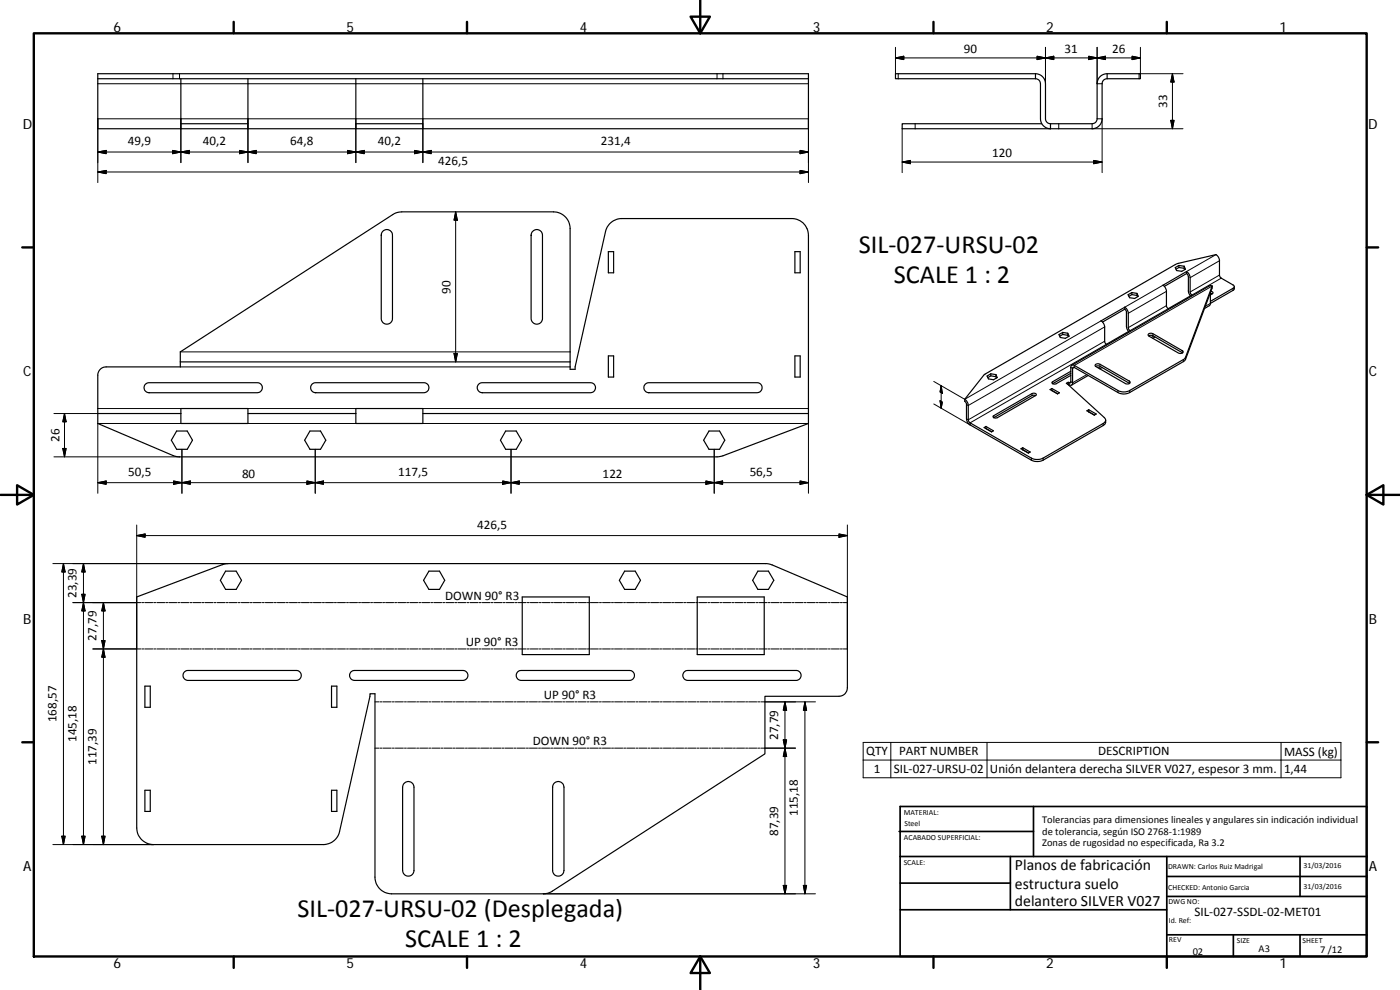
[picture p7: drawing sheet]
<svg xmlns="http://www.w3.org/2000/svg" width="420mm" height="297mm" viewBox="0 0 420 297" stroke-linecap="round" stroke-linejoin="round" font-family="sans-serif">
<g fill="none" stroke="#000" stroke-width=".36">
<path d="M29.3 23.6h213.3M29.3 23.6v-1.5h213.3v1.5M29.3 23.6v15h213.3v-15M54.3 37.1h20.1M54.3 23.6v15M74.4 23.6v15M106.8 23.6v15M106.8 37.1h20.1M126.9 23.6v15M310.8 22.1h-42.1v1.5h42.1M310.8 22.1a3 3 0 0 1 3 3v10.5a1.48 1.48 0 0 0 1.5 1.5M310.8 22.1v1.5"/>
<path d="M310.8 23.6a1.48 1.48 0 0 1 1.5 1.5v10.5a3 3 0 0 0 3 3M312.6 37.1h-41.8v1.5h44.5M332.3 22.1a3 3 0 0 0-3 3v10.5a1.48 1.48 0 0 1-1.5 1.5h-12.5v1.5M332.3 23.6a1.45 1.45 0 0 0-1.5 1.5v10.5a3 3 0 0 1-3 3h-12.5M332.3 22.1h10v1.5h-10M332.3 22.1v1.5M115.1 69.2a1.7 1.7 0 0 1 1.8-.1 1.7 1.7 0 0 1 .9 1.5v25a1.68 1.68 0 0 1-1.7 1.7 1.68 1.68 0 0 1-1.7-1.7v-25l.1-.6zM160.1 69.2a1.7 1.7 0 0 1 1.8-.1 1.7 1.7 0 0 1 .9 1.5v25a1.7 1.7 0 0 1-1.7 1.7 1.7 1.7 0 0 1-1.7-1.7v-25l.2-.9zM182.6 75.5h1.6v6.4h-1.6zM238.6 75.5h1.5v6.4h-1.5zM353.8 79.7l1.6 .2M353.8 79.7v.6"/>
<path d="M353.8 79.7l-1.1 .6 .4 .9 1.6 .2 1.1-.6-.4-.9M355.4 79.9v.6M318.9 99.7l1.6 .3M318.9 99.7v.7M318.9 99.7l-1.1 .7 .4 .9 1.5 .2 1.2-.6-.4-.9M320.5 100v.6M330.4 96.3l7.2-4.1a2.37 2.37 0 0 1 1 1.8v4.3l.5 .9-7.1 4.1-.5-.7v-4.5a2.47 2.47 0 0 0-1.1-1.8zM337.6 92.8l-6.7 3.8M337.6 92.2v.6M337.6 92.8l.5 .7v5l.6 1M338.8 88.9l.9-.5 1.5 .2 .2 .4M339.7 87.8l1.5 .2"/>
<path d="M339.7 87.8v.6M339.7 87.8l-1.2 .6 .5 .9 1.5 .3 1.1-.7-.4-.9M341.2 88v.6M349 85.6l7.1-4.1a2.4 2.4 0 0 1 1.1 1.8v4.3l.5 .9-7.1 4.1-.5-.9v-4.3a2.42 2.42 0 0 0-1.1-1.8zM352.9 80.8l.9-.5 1.6 .2 .1 .4M356.1 82.1l-6.6 3.8M356.1 82.1l.5 .9 .1 4.8 .6 1M356.1 81.5v.6M363.3 91l-.2 .6-1.6 1M363.3 88l.5 .2M363.3 90.4l6.7-3.9a.53 .53 0 0 0 .4-.5 .53 .53 0 0 0-.4-.5l-3.9-2.4-.1-4.9a2.35 2.35 0 0 0-1.1-1.8l-12.2 3-57.2 32.9-6 7.5M363.4 87.4a.42 .42 0 0 1 .6 .2 .42 .42 0 0 1-.2 .6l-.5 .3"/>
<path d="M363.8 85.8l-.8-.1-41.3 23.9M363.8 85.8v.6l-8.2 21.8-16.6 9.6a3.7 3.7 0 0 1-3.5 0l-13.4-7.6-.2 .4v4.3a.78 .78 0 0 1-.5 .7 .78 .78 0 0 1-.9-.3M363.8 85.8l-8.2 21.8-16.6 9.6a3.7 3.7 0 0 1-3.5 0l-13.1-7.6a.65 .65 0 0 0-.7 0 .65 .65 0 0 0-.3 .7l-.1 4.4-.2 .2-.5-.2M370.4 86l-.2 1-6.9 4v-3.1M43.7 115.3l1-.5h32.5a1.5 1.5 0 0 1 1.5 1.5 1.5 1.5 0 0 1-1.5 1.5h-32.5a1.51 1.51 0 0 1-1.4-.9 1.51 1.51 0 0 1 .4-1.6zM54.1 108.6h117M54.1 108.6v1.5h-22.2a2.48 2.48 0 0 0-2.6 2.5v11.5M93.7 115.3l1-.5h32.5a1.5 1.5 0 0 1 1.5 1.5 1.5 1.5 0 0 1-1.5 1.5h-32.5a1.52 1.52 0 0 1-1.4-.9 1.52 1.52 0 0 1 .4-1.6zM143.7 115.3l1-.5h32.5a1.5 1.5 0 0 1 1.5 1.5 1.5 1.5 0 0 1-1.5 1.5h-32.5a1.52 1.52 0 0 1-1.3-.9 1.52 1.52 0 0 1 .3-1.6zM171.1 108.6v2.2h1.5v-.7l9.1-40.6a5 5 0 0 1 4.9-3.9h51a5 5 0 0 1 5 5v53.5M171.1 108.6v-40a5 5 0 0 0-5-5h-45.5l-1.9 .3-64.6 41.7v3M182.6 106.8h1.6v6.3h-1.6z"/>
<path d="M193.7 115.3l1-.5h32.5a1.5 1.5 0 0 1 1.5 1.5 1.5 1.5 0 0 1-1.5 1.5h-32.5a1.51 1.51 0 0 1-1.4-.9 1.51 1.51 0 0 1 .4-1.6zM238.6 106.8h1.5v6.3h-1.5zM289.5 119.8v.6l.6 .8v4.4a2.4 2.4 0 0 0 1 1.9l18.4 10.6 2 .4 1.5-.4 18.1-10.4 .5-.5 .2-1.2M296.4 113.3l1-.5 1.5 .2 .2 .4M297.4 112.2l1.5 .2M297.4 112.2v.6M297.4 112.2l-1.2 .6 .4 .9 1.6 .2 1.1-.6-.4-.9M298.9 112.4v.6M310.8 118.7h-1.1l-11.5 6.6M315.1 116.9l.6-.3 2.3 1.3-.6 .3zM315.7 117.2l1.7 1M315.7 117.2h.1"/>
<path d="M315.7 116.6v.6M318 100.9l.9-.5 1.6 .2 .1 .4M320.6 114.7v.6M320.6 114.7l-.6 .3 11.4 10.3a1.01 1.01 0 0 1 .4 1 1.01 1.01 0 0 1-.7 .8l-18.1 10.4-.8 .3h-1.5l-1.2-.3-18.4-10.6-.5-.9v-4.3a2.38 2.38 0 0 0-1.1-1.9M321.4 112l-5.5 3.1M321.4 111.4l-5.5 3.1a.39 .39 0 0 0-.2 .5 .39 .39 0 0 0 .6 .2h.5l4.6-2.6M326.6 112.6l-5 2.9M328.7 109.4l.8-.3 .6 .2 8.8 5.1a.58 .58 0 0 1 0 .8 .58 .58 0 0 1-.8 0l-9.2-5.2-.2-.2zM328.8 110l.5-.2 .8 .1 8.9 5.1M330.7 110.3l-.6 .4M344.7 100.2l.5-.2 .8 .1 8.8 5.1a.46 .46 0 0 1 .2 .6 .46 .46 0 0 1-.6 .2l-.8-.1-8.8-5.1-.3-.3zM344.7 100.8l.6-.2 .7 .1 8.9 5.2"/>
<path d="M346.6 101.1l-.6 .4M29.3 124.1v3l22.6 9.6 1.5 .4h161.8l1.8-.3 25.6-9.7v-3M29.3 124.1h25M53 129.3h3.2l1.6 2.8-1.6 2.7h-3.2l-1.6-2.7zM54.3 122.6h20.1v4.5h-20.1zM74.4 124.1h32.4M93 129.3h3.2l1.6 2.8-1.6 2.7h-3.2l-1.6-2.7zM106.8 122.6h20.1v4.5h-20.1zM126.9 124.1h115.7M151.8 129.3h3.1l1.6 2.8-1.6 2.7h-3.1l-1.6-2.7zM212.8 129.3h3.2l1.5 2.8-1.5 2.7h-3.2l-1.6-2.7zM295.3 128.3l.6-.3 2.2 1.3-.5 .3z"/>
<path d="M295.9 128.6l1.7 1M295.9 128.6h.1M295.9 128v.6M298.1 124.8l11.8-6.8a.55 .55 0 0 1 .8-.1 .55 .55 0 0 1 .1 .8l-11.6 6.7a.62 .62 0 0 1-.8 .1 .62 .62 0 0 1-.3-.7zM306.4 134.6l.5-.3 2.3 1.3-.5 .3zM306.9 134.3v.7M326.2 123.3l.5-.4 2.3 1.3-.6 .4zM326.7 123.5l1.8 1M326.7 122.9v.6M326.7 123.5v.1M41 179.1l25.7-9.7 1.3-.3h162.3l1.4 .4 22.6 9.6v27.3a2.51 2.51 0 0 1-2.5 2.5h-22.2v17.3l-64.2 41.4-2.3 .6h-45.6a5 5 0 0 1-5-5v-55h-1.5v.7l-9.1 40.6a5 5 0 0 1-4.9 3.9h-51a5 5 0 0 1-5-5zM67.7 171.4h3.2l1.6 2.7-1.6 2.7h-3.2l-1.6-2.7z"/>
<path d="M128.7 171.4h3.2l1.6 2.7-1.6 2.7h-3.2l-1.6-2.7zM156.7 179.1h20.2v17.3h-20.2zM187.5 171.4h3.1l1.6 2.7-1.6 2.7h-3.1l-1.6-2.7zM209.2 179.1h20.2v17.3h-20.2zM227.4 171.4h3.2l1.6 2.7-1.6 2.7h-3.2l-1.5-2.7zM43.5 205.9h1.6v6.3h-1.6zM55.4 201.6l1-.4h32.5a1.49 1.49 0 0 1 1.5 1.5 1.49 1.49 0 0 1-1.5 1.5h-32.5a1.49 1.49 0 0 1-1.4-1 1.49 1.49 0 0 1 .4-1.6zM99.5 205.9h1.6v6.3h-1.6zM105.3 201.6l1.1-.4h32.5a1.49 1.49 0 0 1 1.5 1.5 1.49 1.49 0 0 1-1.5 1.5h-32.5a1.52 1.52 0 0 1-1.4-1 1.52 1.52 0 0 1 .3-1.6zM155.4 201.6l1-.4h32.5a1.49 1.49 0 0 1 1.5 1.5 1.49 1.49 0 0 1-1.5 1.5h-32.5a1.51 1.51 0 0 1-1.4-1 1.51 1.51 0 0 1 .4-1.6zM205.3 201.6l1.1-.4h32.5a1.49 1.49 0 0 1 1.5 1.5 1.49 1.49 0 0 1-1.5 1.5h-32.5a1.52 1.52 0 0 1-1.4-1 1.52 1.52 0 0 1 .3-1.6zM43.5 237.1h1.6v6.4h-1.6z"/>
<path d="M99.5 237.1h1.6v6.4h-1.6zM121.3 235a1.71 1.71 0 0 1 1.8-.4 1.71 1.71 0 0 1 1.1 1.6v25a1.7 1.7 0 0 1-1.7 1.7 1.7 1.7 0 0 1-1.7-1.7v-25zM166.3 235a1.73 1.73 0 0 1 1.8-.4 1.73 1.73 0 0 1 1.2 1.6v25a1.7 1.7 0 0 1-1.7 1.7 1.7 1.7 0 0 1-1.7-1.7v-25z"/>
</g>
<g fill="none" stroke="#000" stroke-width=".3">
<path d="M268.7 17.4l2.5-.5v1zM268.7 14.2v7.9M311.2 16.9l2.6 .5-2.6 .5zM313.8 17.4l2.5-.5v1zM313.8 14.2v10.9M326.7 16.9l2.6 .5-2.6 .5zM329.3 14.2v10.9h1.5M329.3 17.4l2.5-.5v1zM339.8 16.9l2.5 .5-2.5 .5zM342.3 17.4h-73.6M342.3 14.2v7.9M29.3 25.1h213.3"/>
<path d="M51.9 22.1v1.5M53.9 22.1v1.5M54.3 35.6v13.2M74.4 35.6v13.2M106.8 35.6v13.2M126.9 35.6v13.2M215.2 22.1v1.5M217 22.1v1.5M269.6 22.1v1.5M270.8 38.6v13.2M274.6 37.1v1.5M317.7 37.1v1.5"/>
<path d="M327.8 37.1v1.5h27.2M329.3 35.6h1.5v16.2M351.4 36.1h1l-.5 2.5zM351.9 22.1v16.5M351.9 22.1l.5 2.5h-1zM355 22.1h-13.1v1.5M29.3 54.8v-19.2h213.3v19.2M29.3 45.6l2.6-.5v1zM29.3 51.6l2.6-.5v1zM29.3 45.6h213.3M29.3 51.6h213.3M51.8 45.1l2.5 .5-2.5 .5z"/>
<path d="M54.3 45.6l2.5-.5v1zM71.9 45.1l2.5 .5-2.5 .5zM74.4 45.6l2.5-.5v1zM104.3 45.1l2.5 .5-2.5 .5zM106.8 45.6l2.5-.5v1zM124.4 45.1l2.5 .5-2.5 .5zM126.9 45.6l2.5-.5v1zM240.1 45.1l2.5 .5-2.5 .5zM240.1 51.1l2.5 .5-2.5 .5zM270.8 48.6l2.5-.5v1zM270.8 48.6h60M328.2 48.1l2.6 .5-2.6 .5z"/>
<path d="M136.7 63.6v45M136.7 63.6l.6 2.5h-1zM364.9 76.4l-8.8 5.1M366 78.2l-8.8 5.1M330.4 96.3l-40.9 23.5-9.3-5.4M331.5 98.1l-40.9 23.6-.5-.4M349 85.6l-11.4 6.6M350.1 87.4l-11.5 6.6M350.1 91.7l-11.5 6.6M350.6 92.6l-11.5 6.6M363.3 91l-1.6 .9M363.8 85.8l-41.4 23.8v.7l-.5 .3-.5-.3"/>
<path d="M366 82.5l-8.8 5.1M366.5 83.5l-8.8 5M370 86.5v.6M54.1 105.6h117M54.1 110.1h117M136.3 106.1h1l-.6 2.5zM282.5 115.7l.3 2.3-.7-.4zM282.5 115.7v6.8M309.7 118.1v.6M315.9 114.5v.6M326.2 112.4l-4.3 2.5-.5-.3-.6 .3v.6M330.1 109.3v.6"/>
<path d="M330.3 110l-.7 .4M331.5 102.4l-40.9 23.6-.5-.4M332 103.3l-40.9 23.6v.6l-10.9-6.3M335.5 117.2v.6M338.9 114.4v.6M339 117.2v.6M346 100.1v.6M346.2 100.9l-.7 .3M354.8 105.2v.6M355.1 107.9v.6M355.8 107.2v.6M16.2 137.1h37.7"/>
<path d="M16.2 124.1h13.1M18.8 134.6h1l-.4 2.5zM19.4 124.1v13M19.4 124.1l.4 2.5h-1zM29.3 122.6h25M54.3 127.1h-25v20.9M54.6 134.8v13.2M74.4 122.6h32.4M74.4 127.1h32.4M94.6 134.8v13.2M126.9 122.6h115.7M126.9 127.1h115.7v20.9"/>
<path d="M153.4 134.8v13.2M214.3 134.8v13.2M282.1 120.2l.7 .4-.3 1.9zM298.2 124.7v.6M309.5 137.5v.6M313 137.5v.6M331.1 127.1v.6M29.3 144.8l2.6-.5v1zM29.3 144.8h213.3M41 157.5v37.2M52.1 144.3l2.5 .5-2.5 .5zM54.6 144.8l2.5-.5v1z"/>
<path d="M92.1 144.3l2.5 .5-2.5 .5zM94.6 144.8l2.5-.5v1zM150.9 144.3l2.5 .5-2.5 .5zM153.4 144.8l2.4-.5v1zM211.8 144.3l2.5 .5-2.5 .5zM214.3 144.8l2.6-.5v1zM240.1 144.3l2.5 .5-2.5 .5zM254.3 157.5v37.2h-1.2M15.9 169.1h52.6M19 169.1l.5 2.5h-.9zM19 169.1v84.3M24.5 178.3h1l-.4 2.5z"/>
<path d="M25.1 169.1l.4 2.5h-1zM25.1 169.1v84.3M41 160.7l2.5-.5v1zM41 160.7h213.3M251.8 160.2l2.5 .5-2.5 .5zM21.9 180.8h20.4M25.1 180.8l.4 2.5h-1zM27.9 194.7h14.4M30.5 192.2h1l-.5 2.5zM31 194.7l.5 2.5h-1zM31 180.8l.5 2.5h-1zM31 180.8v72.6"/>
<path d="M42.6 180.8h.5M42.6 194.7h.5M43.4 180.8h2.5M43.4 194.7h2.5M46.2 180.8h.6M46.2 194.7h.6M47.1 180.8h2.4M47.1 194.7h2.4M49.8 180.8h.6M49.8 194.7h.6M50.7 180.8h2.4M50.7 194.7h2.4"/>
<path d="M53.4 180.8h.6M53.4 194.7h.6M54.3 180.8h2.4M54.3 194.7h2.4M57 180.8h.6M57 194.7h.6M57.9 180.8h2.4M57.9 194.7h2.4M60.6 180.8h.6M60.6 194.7h.6M61.5 180.8h2.4M61.5 194.7h2.4"/>
<path d="M64.3 180.8h.5M64.3 194.7h.5M65.1 180.8h2.5M65.1 194.7h2.5M67.8 180.8h.7M67.8 194.7h.7M68.7 180.8h2.5M68.7 194.7h2.5M71.5 180.8h.6M71.5 194.7h.6M72.4 180.8h2.4M72.4 194.7h2.4"/>
<path d="M75.1 180.8h.6M75.1 194.7h.6M76 180.8h2.4M76 194.7h2.4M78.7 180.8h.6M78.7 194.7h.6M79.6 180.8h2.4M79.6 194.7h2.4M82.3 180.8h.6M82.3 194.7h.6M83.2 180.8h2.4M83.2 194.7h2.4"/>
<path d="M85.9 180.8h.6M85.9 194.7h.6M86.8 180.8h2.4M86.8 194.7h2.4M89.5 180.8h.6M89.5 194.7h.6M90.4 180.8h2.4M90.4 194.7h2.4M93.1 180.8h.7M93.1 194.7h.7M94 180.8h2.4M94 194.7h2.4"/>
<path d="M96.8 180.8h.6M96.8 194.7h.6M97.7 180.8h2.4M97.7 194.7h2.4M100.4 180.8h.6M100.4 194.7h.6M101.3 180.8h2.4M101.3 194.7h2.4M104 180.8h.6M104 194.7h.6M104.9 180.8h2.4M104.9 194.7h2.4"/>
<path d="M107.6 180.8h.6M107.6 194.7h.6M108.5 194.7h2.4M108.5 180.8h2.4M111.2 194.7h.6M111.2 180.8h.6M112.1 194.7h2.4M112.1 180.8h2.4M114.8 194.7h.6M114.8 180.8h.6M115.7 194.7h2.4M115.7 180.8h2.4"/>
<path d="M118.5 194.7h.6M118.5 180.8h.6M119.4 194.7h2.4M119.4 180.8h2.4M122.1 194.7h.6M122.1 180.8h.6M123 194.7h2.4M123 180.8h2.4M125.7 194.7h.6M125.7 180.8h.6M126.6 194.7h2.4M126.6 180.8h2.4"/>
<path d="M129.3 194.7h.6M129.3 180.8h.6M130.2 194.7h2.4M130.2 180.8h2.4M132.9 194.7h.6M132.9 180.8h.6M133.8 194.7h2.4M133.8 180.8h2.4M136.5 194.7h.6M136.5 180.8h.6M137.4 194.7h2.4M137.4 180.8h2.4"/>
<path d="M140.2 194.7h.5M140.2 180.8h.5M141 194.7h2.5M141 180.8h2.5M143.8 194.7h.6M143.8 180.8h.6M144.7 194.7h2.4M144.7 180.8h2.4M147.4 194.7h.6M147.4 180.8h.6M148.3 194.7h2.4M148.3 180.8h2.4"/>
<path d="M151 194.7h.6M151 180.8h.6M151.9 194.7h2.4M151.9 180.8h2.4M154.6 194.7h.6M154.6 180.8h.6M155.5 194.7h2.4M155.5 180.8h2.4M158.2 194.7h.6M158.2 180.8h.6M159.1 194.7h2.4M159.1 180.8h2.4"/>
<path d="M161.8 194.7h.6M161.8 180.8h.6M162.7 194.7h2.4M162.7 180.8h2.4M165.4 194.7h.7M165.4 180.8h.7M166.3 194.7h2.5M166.3 180.8h2.5M169 194.7h.7M169 180.8h.7M170 194.7h2.4M170 180.8h2.4"/>
<path d="M172.7 194.7h.6M172.7 180.8h.6M173.6 194.7h2.4M173.6 180.8h2.4M176.3 194.7h.6M176.3 180.8h.6M177.2 194.7h2.4M177.2 180.8h2.4M179.9 194.7h.6M179.9 180.8h.6M180.8 194.7h2.4M180.8 180.8h2.4"/>
<path d="M183.5 194.7h.6M183.5 180.8h.6M184.4 194.7h2.4M184.4 180.8h2.4M187.1 194.7h.6M187.1 180.8h.6M188 194.7h2.4M188 180.8h2.4M190.7 194.7h.7M190.7 180.8h.7M191.6 194.7h2.4M191.6 180.8h2.4"/>
<path d="M194.3 194.7h.7M194.3 180.8h.7M195.3 194.7h2.4M195.3 180.8h2.4M198 194.7h.6M198 180.8h.6M198.9 194.7h2.4M198.9 180.8h2.4M201.6 194.7h.6M201.6 180.8h.6M202.5 194.7h2.4M202.5 180.8h2.4"/>
<path d="M205.2 194.7h.6M205.2 180.8h.6M206.1 194.7h2.4M206.1 180.8h2.4M208.8 194.7h.6M208.8 180.8h.6M209.7 194.7h2.4M209.7 180.8h2.4M212.4 194.7h.6M212.4 180.8h.6M213.3 194.7h2.4M213.3 180.8h2.4"/>
<path d="M216 194.7h.7M216 180.8h.7M216.9 194.7h2.4M216.9 180.8h2.4M219.7 194.7h.6M219.7 180.8h.6M220.6 194.7h2.4M220.6 180.8h2.4M223.3 194.7h.6M223.3 180.8h.6M224.2 194.7h2.4M224.2 180.8h2.4"/>
<path d="M226.9 194.7h.6M226.9 180.8h.6M227.8 194.7h2.4M227.8 180.8h2.4M230.5 194.7h.6M230.5 180.8h.6M231.4 194.7h2.4M231.4 180.8h2.4M234.1 194.7h.6M234.1 180.8h.6M235 194.7h2.4M235 180.8h2.4"/>
<path d="M237.7 194.7h.6M237.7 180.8h.6M238.6 194.7h2.4M238.6 180.8h2.4M241.4 194.7h.5M241.4 180.8h.5M242.3 194.7h2.4M242.3 180.8h2.4M245 194.7h.6M245 180.8h.6M245.9 194.7h2.4M245.9 180.8h2.4"/>
<path d="M248.6 194.7h.6M248.6 180.8h.6M249.5 194.7h2.4M249.5 180.8h2.4M252.2 194.7h.6M252.2 180.8h.6M253.1 180.8h1.2M112.5 210.6h1.3M114.1 210.6h.6M115 210.6h2.4M117.7 210.6h.6M118.6 210.6h2.5"/>
<path d="M121.4 210.6h.6M122.3 210.6h2.4M125 210.6h.6M126 210.6h2.4M128.7 210.6h.6M129.6 210.6h2.4M132.3 210.6h.7M133.3 210.6h2.4M136 210.6h.6M136.9 210.6h2.5M139.7 210.6h.6M140.6 210.6h2.4"/>
<path d="M143.3 210.6h.6M144.2 210.6h2.5M147 210.6h.6M147.9 210.6h2.4M150.6 210.6h.6M151.5 210.6h2.5M154.3 210.6h.6M155.2 210.6h2.4M158 210.6h.6M158.9 210.6h2.4M161.6 210.6h.6M162.5 210.6h2.5"/>
<path d="M165.3 210.6h.6M166.2 210.6h2.4M168.9 210.6h.6M169.8 210.6h2.4M172.6 210.6h.6M173.5 210.6h2.4M176.2 210.6h.6M177.1 210.6h2.5M179.9 210.6h.6M180.8 210.6h2.4M183.5 210.6h.6M184.4 210.6h2.5"/>
<path d="M187.2 210.6h.6M188.1 210.6h2.4M190.8 210.6h.7M191.8 210.6h2.4M194.5 210.6h.6M195.4 210.6h2.5M198.2 210.6h.6M199.1 210.6h2.4M201.8 210.6h.6M202.7 210.6h2.5M205.5 210.6h.6M206.4 210.6h2.4"/>
<path d="M209.1 210.6h.7M210 210.6h2.5M212.8 210.6h.6M213.7 210.6h2.4M216.5 210.6h.6M217.4 210.6h2.4M220.1 210.6h.6M221 210.6h2.5M223.8 210.6h.6M224.7 210.6h2.4M227.4 210.6h.6M228.3 210.6h16.4"/>
<path d="M235.6 210.6v57.6M235.6 210.6l.5 2.5h-1zM241.6 210.6v57.6M241.6 210.6l.5 2.5h-1zM112.5 224.5h1.3M114.1 224.5h.6M115 224.5h2.4M117.7 224.5h.6M118.6 224.5h2.5M121.4 224.5h.6M122.3 224.5h2.4M125 224.5h.6"/>
<path d="M126 224.5h2.4M128.7 224.5h.6M129.6 224.5h2.4M132.3 224.5h.7M133.3 224.5h2.4M136 224.5h.6M136.9 224.5h2.4M139.7 224.5h.6M140.6 224.5h2.4M143.3 224.5h.6M144.2 224.5h2.5M147 224.5h.6"/>
<path d="M147.9 224.5h2.4M150.6 224.5h.6M151.5 224.5h2.5M154.3 224.5h.6M155.2 224.5h2.4M158 224.5h.6M158.9 224.5h2.4M161.6 224.5h.6M162.5 224.5h2.5M165.3 224.5h.6M166.2 224.5h2.4M168.9 224.5h.6"/>
<path d="M169.8 224.5h2.4M172.6 224.5h.6M173.5 224.5h2.4M176.2 224.5h.6M177.1 224.5h2.5M179.9 224.5h.6M180.8 224.5h2.4M183.5 224.5h.6M184.4 224.5h2.5M187.2 224.5h.6M188.1 224.5h2.4M190.8 224.5h.7"/>
<path d="M191.8 224.5h2.4M194.5 224.5h.6M195.4 224.5h2.5M198.2 224.5h.6M199.1 224.5h2.4M201.8 224.5h.6M202.7 224.5h2.5M205.5 224.5h.6M206.4 224.5h2.4M209.1 224.5h.7M210 224.5h2.5M212.8 224.5h.6"/>
<path d="M213.7 224.5h2.4M216.5 224.5h.6M217.4 224.5h2.4M220.1 224.5h.6M221 224.5h2.5M223.8 224.5h.6M224.7 224.5h2.4M227.4 224.5h.6M228.3 224.5h10.4M235.1 222h1l-.5 2.5zM235.6 224.5l.5 2.5h-1zM259 222.8h143.4v10.6h-143.4z"/>
<path d="M259 228h143.4M267.3 222.8v10.6M296.2 222.8v10.6M384.5 222.8v10.6M15.9 253.4h30.1M18.6 250.9h.9l-.5 2.5zM24.5 250.9h1l-.4 2.5zM30.5 250.9h1l-.5 2.5zM163.1 268.2h81.6M235.1 265.7h1l-.5 2.5zM241.1 265.7h1l-.5 2.5z"/>
</g>
<g fill="none" stroke="#000" stroke-width=".71">
<path d="M10.1 10h400.1v277h-400.1zM70.1 6.6v3.4M140.2 6.6v3.4M207.3 5h5.8l-2.9 5zM210.2 0v10M280.2 6.6v3.4M350.2 6.6v3.4M6.7 74.2h3.4M410.2 74.2h3.4M.2 148.5h9.9M5.1 145.6l5 2.9-5 2.9zM410.2 148.5l5-2.9v5.8z"/>
<path d="M410.2 148.5h9.9M6.7 222.7h3.4M410.2 222.7h3.4M70.1 287v3.4M140.2 287v3.4M210.2 287l2.9 5h-5.8zM210.2 287v10M280.2 287v3.4M350.2 287v3.4"/>
</g>
<g fill="none" stroke="#000" stroke-width=".51">
<path d="M269.8 249.5h40.4M270.1 257h140.1M270.1 242h140.1v45h-140.1zM303.2 257v16M310.2 242v15M350.2 257v30M390.2 257v12M270.1 273h80.1M270.1 265h33.1M350.2 269h60M350.2 263h60M350.2 280.5h60"/>
<path d="M370.2 280.5v6.5M390.2 280.5v6.5"/>
</g>
<g fill="#000" stroke="#000" stroke-width=".3">
<path d="M268.7 17.4l2.5-.5v1zM311.2 16.9l2.6 .5-2.6 .5zM313.8 17.4l2.5-.5v1zM326.7 16.9l2.6 .5-2.6 .5zM329.3 17.4l2.5-.5v1zM339.8 16.9l2.5 .5-2.5 .5zM351.4 36.1h1l-.5 2.5zM351.9 22.1l.5 2.5h-1zM29.3 45.6l2.6-.5v1zM29.3 51.6l2.6-.5v1zM51.8 45.1l2.5 .5-2.5 .5zM54.3 45.6l2.5-.5v1z"/>
<path d="M71.9 45.1l2.5 .5-2.5 .5zM74.4 45.6l2.5-.5v1zM104.3 45.1l2.5 .5-2.5 .5zM106.8 45.6l2.5-.5v1zM124.4 45.1l2.5 .5-2.5 .5zM126.9 45.6l2.5-.5v1zM240.1 45.1l2.5 .5-2.5 .5zM240.1 51.1l2.5 .5-2.5 .5zM270.8 48.6l2.5-.5v1zM328.2 48.1l2.6 .5-2.6 .5zM136.7 63.6l.6 2.5h-1zM136.3 106.1h1l-.6 2.5z"/>
<path d="M282.5 115.7l.3 2.3-.7-.4zM18.8 134.6h1l-.4 2.5zM19.4 124.1l.4 2.5h-1zM282.1 120.2l.7 .4-.3 1.9zM29.3 144.8l2.6-.5v1zM52.1 144.3l2.5 .5-2.5 .5zM54.6 144.8l2.5-.5v1zM92.1 144.3l2.5 .5-2.5 .5zM94.6 144.8l2.5-.5v1zM150.9 144.3l2.5 .5-2.5 .5zM153.4 144.8l2.4-.5v1zM211.8 144.3l2.5 .5-2.5 .5z"/>
<path d="M214.3 144.8l2.6-.5v1zM240.1 144.3l2.5 .5-2.5 .5zM19 169.1l.5 2.5h-.9zM24.5 178.3h1l-.4 2.5zM25.1 169.1l.4 2.5h-1zM41 160.7l2.5-.5v1zM251.8 160.2l2.5 .5-2.5 .5zM25.1 180.8l.4 2.5h-1zM30.5 192.2h1l-.5 2.5zM31 194.7l.5 2.5h-1zM31 180.8l.5 2.5h-1zM235.6 210.6l.5 2.5h-1z"/>
<path d="M241.6 210.6l.5 2.5h-1zM235.1 222h1l-.5 2.5zM235.6 224.5l.5 2.5h-1zM18.6 250.9h.9l-.5 2.5zM24.5 250.9h1l-.4 2.5zM30.5 250.9h1l-.5 2.5zM235.1 265.7h1l-.5 2.5zM241.1 265.7h1l-.5 2.5z"/>
</g>
<g font-size="7.9">
<text x="257.8" y="76.1">SIL‐027‐URSU‐02</text>
<text x="268.2" y="85">SCALE 1 : 2</text>
<text x="89.3" y="275">SIL‐027‐URSU‐02 (Desplegada)</text>
<text x="121.6" y="284">SCALE 1 : 2</text>
</g>
<g font-size="4.7">
<text x="304.6" y="261.2">Planos de fabricación</text>
<text x="304.6" y="266.6">estructura suelo</text>
<text x="304.6" y="272">delantero SILVER V027</text>
</g>
<g font-size="4.2">
<text x="34" y="9.6">6</text>
<text x="104" y="9.6">5</text>
<text x="174" y="9.6">4</text>
<text x="244" y="9.6">3</text>
<text x="314" y="9.6">2</text>
<text x="384" y="9.6">1</text>
<text x="6.8" y="38.7">D</text>
<text x="410.6" y="38.7">D</text>
<text x="7" y="112.9">C</text>
<text x="410.8" y="112.9">C</text>
<text x="7" y="187.1">B</text>
<text x="410.8" y="187.1">B</text>
<text x="7" y="261.3">A</text>
<text x="410.8" y="261.3">A</text>
<text x="34" y="290.4">6</text>
<text x="104" y="290.4">5</text>
<text x="174" y="290.4">4</text>
<text x="244" y="290.4">3</text>
<text x="314" y="290.4">2</text>
<text x="384" y="290.4">1</text>
</g>
<g font-size="3.9">
<text x="289.3" y="15.8">90</text>
<text x="319.5" y="15.8">31</text>
<text x="333.7" y="15.8">26</text>
<text x="350.3" y="32.4" transform="rotate(-90 350.3 32.4)">33</text>
<text x="38.4" y="43.6">49,9</text>
<text x="60.9" y="43.6">40,2</text>
<text x="87.1" y="43.6">64,8</text>
<text x="113.4" y="43.6">40,2</text>
<text x="180.3" y="43.6">231,4</text>
<text x="297.8" y="47.1">120</text>
<text x="131.5" y="49.6">426,5</text>
<text x="135.2" y="88.1" transform="rotate(-90 135.2 88.1)">90</text>
<text x="17.8" y="132.6" transform="rotate(-90 17.8 132.6)">26</text>
<text x="38.5" y="142.7">50,5</text>
<text x="72.6" y="143.3">80</text>
<text x="119.5" y="142.7">117,5</text>
<text x="180.9" y="143.3">122</text>
<text x="225" y="142.7">56,5</text>
<text x="143.2" y="158.6">426,5</text>
<text x="23" y="179.5" transform="rotate(-90 23 179.5)">23,39</text>
<text x="133.6" y="180">DOWN 90° R3</text>
<text x="29" y="192.2" transform="rotate(-90 29 192.2)">27,79</text>
<text x="139.8" y="193.9">UP 90° R3</text>
<text x="163.2" y="209.8">UP 90° R3</text>
<text x="17" y="216.7" transform="rotate(-90 17 216.7)">168,57</text>
<text x="23" y="222.6" transform="rotate(-90 23 222.6)">145,18</text>
<text x="159.9" y="223.7">DOWN 90° R3</text>
<text x="233.5" y="222" transform="rotate(-90 233.5 222)">27,79</text>
<text x="259.9" y="226.6">QTY</text>
<text x="269.8" y="226.6">PART NUMBER</text>
<text x="329.6" y="226.6">DESCRIPTION</text>
<text x="385.3" y="226.7">MASS (kg)</text>
<text x="29" y="229.5" transform="rotate(-90 29 229.5)">117,39</text>
<text x="262.2" y="231.9">1</text>
<text x="268.2" y="232">SIL‐027‐URSU‐02</text>
<text x="297.1" y="232.1">Unión delantera derecha SILVER V027, espesor 3 mm.</text>
<text x="385.3" y="231.9">1,44</text>
<text x="239.5" y="244.9" transform="rotate(-90 239.5 244.9)">115,18</text>
<text x="233.5" y="250.8" transform="rotate(-90 233.5 250.8)">87,39</text>
<text x="358.5" y="274.9">SIL‐027‐SSDL‐02‐MET01</text>
</g>
<g font-size="3.1">
<text x="312.8" y="246.8">Tolerancias para dimensiones lineales y angulares sin indicación individual</text>
<text x="312.8" y="250.4">de tolerancia, según ISO 2768‐1:1989</text>
<text x="312.8" y="254">Zonas de rugosidad no especificada, Ra 3.2</text>
<text x="357.9" y="286.4">02</text>
<text x="377.7" y="285.6">A3</text>
<text x="396.2" y="285.9">7 /12</text>
</g>
<g font-size="2.4">
<text x="271.2" y="244.4">MATERIAL:</text>
<text x="271.3" y="251.9">ACABADO SUPERFICIAL:</text>
<text x="271.4" y="247.9">Steel</text>
<text x="271.2" y="259.7">SCALE:</text>
<text x="350.6" y="260.8">DRAWN: Carlos Ruiz Madrigal</text>
<text x="391.2" y="260.6">31/03/2016</text>
<text x="350.6" y="267">CHECKED: Antonio Garcia</text>
<text x="391.2" y="266.6">31/03/2016</text>
<text x="350.7" y="271.4">DWG NO:</text>
<text x="350.8" y="276.8">Id. Ref:</text>
<text x="350.8" y="282.8">REV</text>
<text x="371.2" y="282.9">SIZE</text>
<text x="390.9" y="282.9">SHEET</text>
</g>
</svg>
